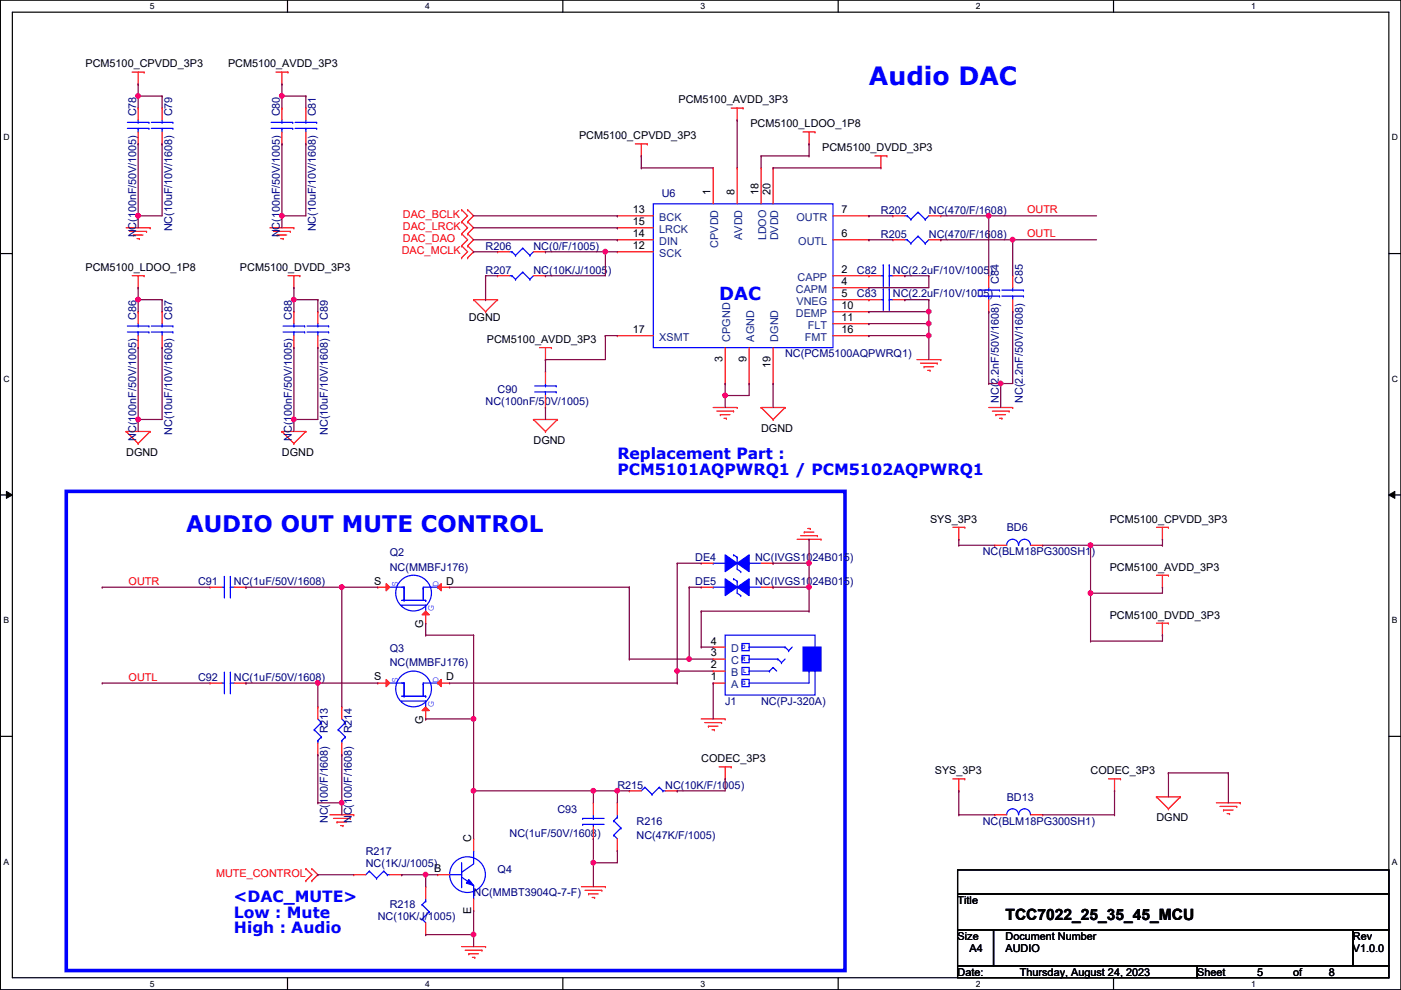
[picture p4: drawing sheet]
<svg xmlns="http://www.w3.org/2000/svg" width="297mm" height="210mm" viewBox="0 0 297 210" stroke-linecap="round" stroke-linejoin="round" font-family="sans-serif">
<path d="M.1 0h296.9v209.8h-296.9zM2.6 2.6h291.9v204.7h-291.9z" fill="none" stroke="#000" stroke-width=".25"/>
<g fill="#fff">
<path d="M31.8 .3h1v2h-1z"/>
<path d="M31.8 207.6h1v1.9h-1z"/>
</g>
<path d="M61 0v2.6M61 207.3v2.5" fill="none" stroke="#000" stroke-width=".25"/>
<g fill="#fff">
<path d="M90.1 .3h1v2h-1z"/>
<path d="M90.1 207.6h1v1.9h-1z"/>
</g>
<path d="M119.3 0v2.6M119.3 207.3v2.5" fill="none" stroke="#000" stroke-width=".25"/>
<g fill="#fff">
<path d="M148.5 .3h1v2h-1z"/>
<path d="M148.5 207.6h1v1.9h-1z"/>
</g>
<path d="M177.7 0v2.6M177.7 207.3v2.5" fill="none" stroke="#000" stroke-width=".25"/>
<g fill="#fff">
<path d="M206.9 .3h1v2h-1z"/>
<path d="M206.9 207.6h1v1.9h-1z"/>
</g>
<path d="M236.1 0v2.6M236.1 207.3v2.5" fill="none" stroke="#000" stroke-width=".25"/>
<g fill="#fff">
<path d="M265.3 .3h.9v2h-.9z"/>
<path d="M265.3 207.6h.9v1.9h-.9z"/>
<path d="M.7 28.2h1.3v1.9h-1.3z"/>
<path d="M295.1 28.2h1.3v1.9h-1.3z"/>
<path d="M.7 79.3h1.3v2h-1.3z"/>
<path d="M295.1 79.3h1.3v2h-1.3z"/>
</g>
<path d="M.1 53.8h2.5M294.5 53.8h2.5" fill="none" stroke="#000" stroke-width=".25"/>
<g fill="#fff">
<path d="M.7 130.5h1.2v2h-1.2z"/>
<path d="M295.1 130.5h1.2v2h-1.2z"/>
</g>
<path d="M.1 104.9h2.5M294.5 104.9h2.5" fill="none" stroke="#000" stroke-width=".25"/>
<path d="M1.4 104.2l1.2 .7-1.2 .8zM294.5 104.9l1.2-.7v1.5z" fill="#000"/>
<path d="M1.4 104.2l1.2 .7-1.2 .8zM294.5 104.9l1.2-.7v1.5z" fill="none" stroke="#000" stroke-width=".21"/>
<g fill="#fff">
<path d="M.7 181.7h1.2v2h-1.2z"/>
<path d="M295.1 181.7h1.2v2h-1.2z"/>
</g>
<path d="M.1 156.1h2.5M294.5 156.1h2.5M203 184.4h91.5v5.1h-91.5zM203 189.5h91.5v7.6h-91.5zM203 197.1h7.6v7.7h-7.6zM210.6 197.1h76.2v7.7h-76.2zM286.8 197.1h7.7v7.7h-7.7zM203 204.8h50.8v2.5h-50.8zM253.8 204.8h40.7v2.5h-40.7z" fill="none" stroke="#000" stroke-width=".25"/>
<path d="M14.1 104.2h165.1v101.6h-165.1z" fill="none" stroke="#00f" stroke-width=".76"/>
<g fill="none" stroke="#f00" stroke-width=".25">
<path d="M28 15.3h2.6M29.3 17.8h.1M29.3 15.3v2.5M30.6 15.3h.1M58.5 15.3h2.5M59.8 17.8h.1M59.8 15.3v2.5M61 15.3h.1M134.7 30.5h2.5M136 33.1h.1M136 30.5v2.6M137.2 30.5h.1"/>
<path d="M155 22.9h2.6M156.3 25.4h.1M156.3 22.9v2.5M157.6 22.9h.1M170.3 28h2.5M171.5 30.5h.1M171.5 28v2.5M172.8 28h.1M185.5 33.1h2.5M186.8 35.6h.1M186.8 33.1v2.5M188 33.1h.1"/>
<path d="M26.8 48.3h5M27.5 49.1h3.6M28 58.5h2.6M28.3 49.8h.1M28.3 49.8h2M29 50.6h.5M29.3 58.5v2.5M29.5 50.6h.1M30.6 58.5h.1M31.1 49.1h.1M31.8 48.3h.1M57.2 48.3h5.1"/>
<path d="M58 49.1h3.5M58.8 49.8h.1M58.8 49.8h2M59.5 50.6h.5M60 50.6h.1M61 58.5h2.6M61.5 49.1h.1M62.3 48.3h.1M62.3 58.5v2.5M63.6 58.5h.1M97.9 44.5h.1M97.9 47h.1"/>
<path d="M97.9 49.6h.1M97.9 52.1h.1M97.9 54.7h.1M97.9 44.5l1.2 1.3-1.2 1.2M97.9 47l1.2 1.3-1.2 1.3M97.9 49.6l1.2 1.2-1.2 1.3M97.9 52.1l1.2 1.3-1.2 1.3M99.1 47h.1M99.1 44.5h.1M99.1 49.6h.1M99.1 52.1h.1M99.1 54.7h.1"/>
<path d="M99.1 44.5l1.3 1.3-1.3 1.2M99.1 47l1.3 1.3-1.3 1.3M99.1 49.6l1.3 1.2-1.3 1.3M99.1 52.1l1.3 1.3-1.3 1.3M189.3 45.8h.1M189.3 45.8h2.6M196.9 45.8h2.6M199.5 45.8h.1M29.3 61h.1M62.3 61h.1M100.4 63.5h.1M100.4 63.5h5.1"/>
<path d="M100.4 63.5l2.6 2.6M103 66.1h.1M105.5 63.5h.1M105.5 63.5l-2.5 2.6M114.4 73.7h2.5M115.7 76.2h.1M115.7 78.8h.1M115.7 73.7v2.5M115.7 78.8v2.5M116.9 73.7h.1M194.4 76.2h5.1M195.2 77h3.5"/>
<path d="M195.9 77.8h.1M195.9 77.8h2M196.7 78.5h.5M197.2 78.5h.1M198.7 77h.1M199.5 76.2h.1M26.8 91.5h.1M26.8 91.5h5M26.8 91.5l2.5 2.5M29.3 94h.1M31.8 91.5h.1M31.8 91.5l-2.5 2.5"/>
<path d="M59.8 91.5h.1M59.8 91.5h5.1M59.8 91.5l2.5 2.5M62.3 94h.1M64.9 91.5h.1M64.9 91.5l-2.6 2.5M113.1 88.9h.1M113.1 88.9h5.1M113.1 88.9l2.6 2.6M115.7 91.5h.1M115.7 86.4h.1M115.7 83.9v2.5"/>
<path d="M118.2 88.9h.1M118.2 88.9l-2.5 2.6M151.2 86.4h5.1M152 87.2h3.5M152.7 87.9h.1M152.7 87.9h2.1M153.5 88.7h.5M154 88.7h.1M155.5 87.2h.1M156.3 86.4h.1M161.4 86.4h.1M161.4 86.4h5.1"/>
<path d="M161.4 86.4l2.5 2.5M163.9 88.9h.1M166.5 86.4h.1M166.5 86.4l-2.6 2.5M209.6 86.4h5.1M210.4 87.2h3.5M211.2 87.9h.1M211.2 87.9h2M211.9 88.7h.5M212.4 88.7h.1M213.9 87.2h.1M214.7 86.4h.1"/>
<path d="M169 114.3h5.1M169.8 113.6h3.5M170.5 112.8h.1M170.5 112.8h2M171.3 112.1h.5M171.8 112.1h.1M173.3 113.6h.1M174.1 114.3h.1M202 111.8h2.6M203.3 114.3h.1M203.3 111.8v2.5M204.6 111.8h.1"/>
<path d="M245.2 111.8h2.5M246.5 114.3h.1M246.5 111.8v2.5M247.7 111.8h.1M245.2 122h2.5M245.2 132.1h2.5M246.5 124.5h.1M246.5 134.7h.1M246.5 122v2.5M246.5 132.1v2.6M247.7 122h.1M247.7 132.1h.1"/>
<path d="M67.4 149.9h.1M67.4 149.9v2.5M67.4 157.5v2.6M72.5 149.9h.1M72.5 149.9v2.5M72.5 157.5v2.6M148.7 152.4h5.1M149.4 153.2h3.6M150.2 154h.1M150.2 154h2M151 154.7h.5M151.5 154.7h.1"/>
<path d="M153 153.2h.1M153.8 152.4h.1M67.4 160.1h.1M69.9 172.8h5.1M70.7 173.5h3.5M71.5 174.3h.1M71.5 174.3h2M72.2 175h.5M72.5 160.1h.1M72.7 175h.1M74.2 173.5h.1M75 172.8h.1"/>
<path d="M152.5 162.6h2.5M153.8 165.1h.1M153.8 162.6v2.5M155 162.6h.1M202 165.1h2.6M203.3 167.7h.1M203.3 165.1v2.6M204.6 165.1h.1M235 165.1h2.6M236.3 167.7h.1M236.3 165.1v2.6M237.6 165.1h.1"/>
<path d="M245.2 169h.1M245.2 169h5.1M245.2 169l2.5 2.5M247.7 171.5h.1M250.3 169h.1M250.3 169l-2.6 2.5M257.9 170.2h5.1M258.7 171h3.5M259.4 171.7h.1M259.4 171.7h2M260.2 172.5h.5M260.7 172.5h.1"/>
<path d="M262.2 171h.1M263 170.2h.1M64.9 184.2h.1M64.9 186.7h.1M64.9 184.2l1.2 1.3-1.2 1.2M66.1 186.7h.1M66.1 184.2h.1M66.1 184.2l1.3 1.3-1.3 1.2M123.3 188h5.1M124 188.8h3.6M124.8 189.5h.1M124.8 189.5h2"/>
<path d="M125.6 190.3h.5M126.1 190.3h.1M127.6 188.8h.1M128.4 188h.1M97.9 200.7h5.1M98.6 201.5h3.6M99.4 202.2h.1M99.4 202.2h2M100.2 203h.5M100.7 203h.1M102.2 201.5h.1M103 200.7h.1"/>
</g>
<g fill="none" stroke="#00f" stroke-width=".25">
<path d="M191.9 45.8h.1M191.9 45.8h.5M192.4 45.8h.1M192.4 45.8l.7 .7M193.1 46.5h.1M194.6 45h.1M194.6 45l1.6 1.5M194.6 45l-1.5 1.5M196.2 46.5h.1M196.9 45.8l-.7 .7M113.4 83.1h4.5M113.4 81.8h4.5"/>
<path d="M115.7 81.8h.1M115.7 83.1h.1M115.7 81.3v.5M115.7 83.1v.8M117.9 83.1h.1M117.9 81.8h.1M153.8 134.7h19v12.7h-19zM66.6 154.7h.1M66.6 154.7l1.6 1.6M67.4 157.5h.1M67.4 157h.1M67.4 157v.5"/>
<path d="M67.4 152.4l.8 .8M68.2 153.2h.1M68.2 156.3h.1M68.2 153.2l-1.6 1.5M68.2 156.3l-.8 .7M71.7 154.7h.1M71.7 154.7l1.5 1.6M72.5 157.5h.1M72.5 157h.1M72.5 157v.5M72.5 152.4l.7 .8M73.2 153.2h.1"/>
<path d="M73.2 156.3h.1M73.2 153.2l-1.5 1.5M73.2 156.3l-.7 .7"/>
</g>
<path d="M170.3 137.2h3.8v5.1h-3.8z" fill-rule="evenodd" fill="#00f"/>
<g fill="none" stroke="#00f" stroke-width=".25">
<path d="M108 58.5h.1M108 58.5h.5M108.5 58.5h.1M108.5 58.5l.8 .7M109.3 59.2h.1M110.8 57.7h.1M110.8 57.7l1.5 1.5M110.8 57.7l-1.5 1.5M112.3 59.2h.1M113.1 58.5l-.8 .7M186.8 58.5h.5M187.3 58.5h.1"/>
<path d="M187.3 56.2h.1M187.3 56.2v4.5M188.5 56.2h.1M188.5 58.5h.1M188.5 58.5h.8M188.5 56.2v4.5M27 70.4h4.6M27 69.1h4.6M29.3 69.1h.1M29.3 70.4h.1M29.3 68.6v.5M29.3 70.4v.8"/>
<path d="M31.6 70.4h.1M31.6 69.1h.1M32.1 70.4h4.6M32.1 69.1h4.6M34.4 69.1h.1M34.4 70.4h.1M34.4 68.6v.5M34.4 70.4v.8M36.7 70.4h.1M36.7 69.1h.1M60 70.4h4.6M60 69.1h4.6"/>
<path d="M62.3 69.1h.1M62.3 70.4h.1M62.3 68.6v.5M62.3 70.4v.8M64.6 70.4h.1M64.6 69.1h.1M65.1 70.4h4.6M65.1 69.1h4.6M67.4 69.1h.1M67.4 70.4h.1M67.4 68.6v.5M67.4 70.4v.8"/>
<path d="M69.7 70.4h.1M69.7 69.1h.1M213.4 115.6a1.25 1.25 0 0 1 1.3-1.3 1.25 1.25 0 0 1 1.2 1.3M216 115.6a1.25 1.25 0 0 1 1.2-1.3 1.25 1.25 0 0 1 1.3 1.3M47.1 124.5h.5M47.6 124.5h.1M47.6 122.2h.1M47.6 122.2v4.6M48.8 122.2h.1M48.8 124.5h.1M48.8 124.5h.8M48.8 122.2v4.6"/>
<path d="M82.6 124.5h3.1M85.2 128.3h.1M85.2 127.3h5.1M85.2 128.3h5.1M85.7 124.5h.1M85.7 127h.1M85.7 127.3h.1M85.7 124.5v2.8M89.7 124.8h.1M89.7 124.5h.1M89.7 124.5h3.1M89.7 124.5v2.8"/>
<path d="M90.3 127.3h.1M90.3 128.3h.1M90.3 128.3v1.3M92.8 124.5h.1M157.3 136.4h1.5v1.6h-1.5zM157.3 139h1.5v1.5h-1.5zM158.8 137.2h.1M158.8 139.7h.1M158.8 137.2h7.7M158.8 139.7h6.1M164.9 139.7h.1M164.9 139.7l.8 .8"/>
<path d="M166.5 137.2h.1M166.5 139.7l-.8 .8M166.5 137.2l.7 .8M167.2 138h.1M168 137.2l-.8 .8M170.3 137.2h3.8v5.1h-3.8zM157.3 141.5h1.5v1.5h-1.5zM157.3 144.1h1.5v1.5h-1.5zM158.8 144.8h.1M158.8 142.3h.1M158.8 142.3h4.3M163.1 142.3h.1"/>
<path d="M163.9 141.5h.1M163.9 141.5l-.8 .8M163.9 141.5l.8 .8M165.7 140.5h.1M171.5 142.3h.1M171.5 142.3v2.5h-12.7M136.7 166.9h.1M136.7 166.9l-.7 .8M136.7 166.9l1.6 1.5M138.3 168.4h.1M139.8 166.9h.1M139.8 166.9l-1.5 1.5"/>
<path d="M139.8 166.9l.7 .8M140.5 167.7h.1M140.5 167.7h.6M141.1 167.7h.1M89.5 194.9h.1M89.5 191.8h.1M89.5 194.9l.8 .7M89.5 191.8l1.5 1.5M90.3 190.5h.1M90.3 191.1h.1M90.3 190.5v.6M90.3 191.1l-.8 .7"/>
<path d="M91 193.3h.1M91 193.3l-1.5 1.6"/>
<circle cx="87.7" cy="125.7" r="3.8"/>
</g>
<g fill="none" stroke="#f00" stroke-width=".25">
<path d="M105.5 58.5h.1M105.5 58.5h2.5M113.1 58.5h2.6M115.7 58.5h.1M184.2 58.5h.1M184.2 58.5h2.6M189.3 58.5h2.6M191.9 58.5h.1M29.3 66.1h.1M29.3 73.7h.1M29.3 66.1v2.5M29.3 71.2v2.5"/>
<path d="M34.4 66.1h.1M34.4 73.7h.1M34.4 66.1v2.5M34.4 71.2v2.5M62.3 66.1h.1M62.3 73.7h.1M62.3 66.1v2.5M62.3 71.2v2.5M67.4 66.1h.1M67.4 73.7h.1M67.4 66.1v2.5M67.4 71.2v2.5"/>
<path d="M210.9 115.6h.1M210.9 115.6h2.5M218.5 115.6h2.6M221.1 115.6h.1M44.5 124.5h.1M44.5 124.5h2.6M49.6 124.5h2.6M52.2 124.5h.1M151.2 137.2h.1M151.2 139.7h.1M151.2 137.2h2.6M151.2 139.7h2.6"/>
<path d="M151.2 144.8h.1M151.2 142.3h.1M151.2 144.8h2.6M151.2 142.3h2.6M133.4 167.7h.1M133.4 167.7h2.6M141.1 167.7h2.5M143.6 167.7h.1M90.3 198.2h.1M90.3 188h.1M90.3 188v2.5M90.3 195.6v2.6"/>
</g>
<path d="M89.5 130.3l.8-.7 .7 .7z" fill="#f00"/>
<path d="M89.5 130.3l.8-.7 .7 .7zM90.3 132.1h.1M90.3 129.6v2.5" fill="none" stroke="#f00" stroke-width=".25"/>
<path d="M81.9 123.7l.7 .8-.7 .8z" fill="#f00"/>
<path d="M80.1 124.5h.1M80.1 124.5h2.5M81.9 123.7l.7 .8-.7 .8z" fill="none" stroke="#f00" stroke-width=".25"/>
<path d="M92.8 124.5l.8-.8v1.6z" fill="#f00"/>
<path d="M92.8 124.5l.8-.8v1.6zM92.8 124.5h2.5M95.3 124.5h.1M125.8 177.8h.1M125.8 170.2h.1M125.8 170.2v2.6M125.8 175.3v2.5" fill="none" stroke="#f00" stroke-width=".25"/>
<g fill="none" stroke="#00f" stroke-width=".25">
<path d="M151.2 124.5h.1M151.2 124.5h2.6M156.3 123.2h.1M156.3 123.2v2.6M158.8 124.5h.1M158.8 124.5h2.6M123.5 173.5h.1M123.5 174.8h.1M123.5 173.5h4.6M123.5 174.8h4.6M125.8 174.8h.1M125.8 173.5h.1"/>
<path d="M125.8 172.8v.7M125.8 174.8v.5"/>
</g>
<path d="M156.3 124.5l2.5-1.8v3.6z" fill-rule="evenodd" fill="#00f"/>
<path d="M155.5 122.7h.1M155.5 122.7l.8 .5M156.3 124.5l2.5-1.8v3.6zM156.3 125.8l.8 .5M157.1 126.3h.1" fill="none" stroke="#00f" stroke-width=".25"/>
<path d="M153.8 122.7l2.5 1.8-2.5 1.8z" fill-rule="evenodd" fill="#00f"/>
<g fill="none" stroke="#00f" stroke-width=".25">
<path d="M27 27.2h4.6M27 26h4.6M29.3 26h.1M29.3 27.2h.1M29.3 25.4v.6M29.3 27.2v.8M31.6 27.2h.1M31.6 26h.1M32.1 27.2h4.6M32.1 26h4.6M34.4 26h.1M34.4 27.2h.1"/>
<path d="M34.4 25.4v.6M34.4 27.2v.8M36.7 27.2h.1M36.7 26h.1M191.9 50.8h.1M191.9 50.8h.5M192.4 50.8h.1M192.4 50.8l.7 .8M193.1 51.6h.1M194.6 50.1h.1M194.6 50.1l1.6 1.5M194.6 50.1l-1.5 1.5"/>
<path d="M196.2 51.6h.1M196.9 50.8l-.7 .8M186.8 63.5h.5M187.3 63.5h.1M187.3 61.3h.1M187.3 61.3v4.5M188.5 61.3h.1M188.5 63.5h.1M188.5 63.5h.8M188.5 61.3v4.5M151.2 119.4h.1M151.2 119.4h2.6"/>
<path d="M156.3 118.2h.1M156.3 118.2v2.5M158.8 119.4h.1M158.8 119.4h2.6M153.8 122.7l2.5 1.8-2.5 1.8zM130.1 177.1h.1M130.1 174h.1M130.1 177.1l.8 .7M130.1 174l1.6 1.6M130.9 172.8h.1M130.9 173.3h.1M130.9 172.8v.5"/>
<path d="M130.9 173.3l-.8 .7M131.7 175.6h.1M131.7 175.6l-1.6 1.5"/>
</g>
<g fill="none" stroke="#f00" stroke-width=".25">
<path d="M29.3 22.9h.1M29.3 30.5h.1M29.3 22.9v2.5M29.3 28v2.5M34.4 22.9h.1M34.4 30.5h.1M34.4 22.9v2.5M34.4 28v2.5M189.3 50.8h.1M189.3 50.8h2.6M196.9 50.8h2.6M199.5 50.8h.1"/>
<path d="M184.2 63.5h.1M184.2 63.5h2.6M189.3 63.5h2.6M191.9 63.5h.1M148.7 124.5h.1M148.7 124.5h2.5M161.4 124.5h2.5M163.9 124.5h.1M130.9 170.2h.1M130.9 170.2v2.6M130.9 177.8v2.6M130.9 180.4h.1"/>
</g>
<path d="M156.3 119.4l2.5-1.8v3.6z" fill-rule="evenodd" fill="#00f"/>
<path d="M155.5 117.6h.1M155.5 117.6l.8 .6M156.3 119.4l2.5-1.8v3.6zM156.3 120.7l.8 .5M157.1 121.2h.1" fill="none" stroke="#00f" stroke-width=".25"/>
<path d="M153.8 117.6l2.5 1.8-2.5 1.8z" fill-rule="evenodd" fill="#00f"/>
<g fill="none" stroke="#00f" stroke-width=".25">
<path d="M207.3 62.8h4.6M207.3 61.5h4.6M209.6 61.5h.1M209.6 62.8h.1M209.6 61v.5M209.6 62.8v.7M211.9 62.8h.1M211.9 61.5h.1M153.8 117.6l2.5 1.8-2.5 1.8zM213.4 172.8a1.25 1.25 0 0 1 1.3-1.3 1.25 1.25 0 0 1 1.2 1.3M216 172.8a1.25 1.25 0 0 1 1.2-1.3 1.25 1.25 0 0 1 1.3 1.3M97.9 188h.1"/>
<path d="M97.9 185h.1M97.9 182.9v5.1M100.4 183.2l-2.5 1.8"/>
<circle cx="99.1" cy="185.4" r="3.8"/>
</g>
<path d="M209.6 58.5h.1M209.6 58.5v2.5M209.6 66.1h.1M209.6 63.5v2.6M148.7 119.4h.1M148.7 119.4h2.5M161.4 119.4h2.5M163.9 119.4h.1M210.9 172.8h.1M210.9 172.8h2.5M218.5 172.8h2.6M221.1 172.8h.1" fill="none" stroke="#f00" stroke-width=".25"/>
<path d="M99.4 186.5l1 1.2-1.5-.5z" fill="#00f"/>
<g fill="none" stroke="#00f" stroke-width=".25">
<path d="M57.5 27.2h4.6M57.5 26h4.6M59.8 26h.1M59.8 27.2h.1M59.8 25.4v.6M59.8 27.2v.8M62.1 27.2h.1M62.1 26h.1M62.6 27.2h4.5M62.6 26h4.5M64.9 26h.1M64.9 27.2h.1"/>
<path d="M64.9 25.4v.6M64.9 27.2v.8M67.1 27.2h.1M67.1 26h.1M108 53.4h.1M108 53.4h.5M108.5 53.4h.1M108.5 53.4l.8 .7M109.3 54.1h.1M110.8 52.6h.1M110.8 52.6l1.5 1.5M110.8 52.6l-1.5 1.5"/>
<path d="M112.3 54.1h.1M113.1 53.4l-.8 .7M138.5 43.2h38.1v30.5h-38.1zM212.4 62.8h4.6M212.4 61.5h4.6M214.7 61.5h.1M214.7 62.8h.1M214.7 61v.5M214.7 62.8v.7M217 62.8h.1M217 61.5h.1M47.1 144.8h.5"/>
<path d="M47.6 144.8h.1M47.6 142.5h.1M47.6 142.5v4.6M48.8 142.5h.1M48.8 144.8h.1M48.8 144.8h.8M48.8 142.5v4.6M82.6 144.8h3.1M85.2 148.6h.1M85.2 147.6h5.1M85.2 148.6h5.1M85.7 144.8h.1"/>
<path d="M85.7 147.4h.1M85.7 147.6h.1M85.7 144.8v2.8M89.7 145.1h.1M89.7 144.8h.1M89.7 144.8h3.1M89.7 144.8v2.8M90.3 147.6h.1M90.3 148.6h.1M90.3 148.6v1.3M92.8 144.8h.1M95.3 185.5h2.6"/>
<path d="M97.9 185.5h.1M97.9 186l2.5 1.7M99.4 186.5l1 1.2-1.5-.5zM100.4 187.7h.1M100.4 180.4h.1M100.4 190.5h.1M100.4 180.4v2.8M100.4 187.7v2.8"/>
<circle cx="87.7" cy="146.1" r="3.8"/>
</g>
<g fill="none" stroke="#f00" stroke-width=".25">
<path d="M59.8 22.9h.1M59.8 30.5h.1M59.8 22.9v2.5M59.8 28v2.5M64.9 22.9h.1M64.9 30.5h.1M64.9 22.9v2.5M64.9 28v2.5M151.2 35.6h.1M151.2 35.6v7.6M156.3 35.6h.1M156.3 35.6v7.6"/>
<path d="M161.4 35.6h.1M161.4 35.6v7.6M163.9 35.6h.1M163.9 35.6v7.6M105.5 53.4h.1M105.5 53.4h2.5M113.1 53.4h2.6M115.7 53.4h.1M130.9 48.3h.1M130.9 50.8h.1M130.9 45.8h.1M130.9 53.4h.1"/>
<path d="M130.9 53.4h7.6M130.9 50.8h7.6M130.9 45.8h7.6M130.9 48.3h7.6M176.6 58.5h7.6M176.6 50.8h7.6M176.6 45.8h7.6M184.2 58.5h.1M184.2 50.8h.1M184.2 45.8h.1M214.7 58.5h.1M214.7 58.5v2.5"/>
<path d="M130.9 71.2h.1M130.9 71.2h7.6M153.8 73.7v7.6M158.8 73.7v7.6M163.9 73.7v7.6M176.6 61h7.6M176.6 63.5h7.6M176.6 66.1h7.6M176.6 71.2h7.6M176.6 68.6h7.6M184.2 61h.1M184.2 63.5h.1"/>
<path d="M184.2 66.1h.1M184.2 71.2h.1M184.2 68.6h.1M214.7 66.1h.1M214.7 63.5v2.6M153.8 81.3h.1M158.8 81.3h.1M163.9 81.3h.1M44.5 144.8h.1M44.5 144.8h2.6M49.6 144.8h2.6M52.2 144.8h.1"/>
<path d="M100.4 177.8h.1M100.4 177.8v2.6M92.8 185.5h.1M92.8 185.5h2.5M100.4 193.1h.1M100.4 190.5v2.6"/>
</g>
<path d="M89.5 150.7l.8-.8 .7 .8z" fill="#f00"/>
<path d="M89.5 150.7l.8-.8 .7 .8zM90.3 152.4h.1M90.3 149.9v2.5" fill="none" stroke="#f00" stroke-width=".25"/>
<path d="M81.9 144.1l.7 .7-.7 .8z" fill="#f00"/>
<path d="M80.1 144.8h.1M80.1 144.8h2.5M81.9 144.1l.7 .7-.7 .8z" fill="none" stroke="#f00" stroke-width=".25"/>
<path d="M93.6 144.1v1.5l-.8-.8z" fill="#f00"/>
<path d="M92.8 144.8h2.5M93.6 144.1v1.5l-.8-.8zM95.3 144.8h.1M75 185.5h.1M75 185.5h2.6M82.6 185.5h2.6M85.2 185.5h.1" fill="none" stroke="#f00" stroke-width=".25"/>
<path d="M78.3 184.7h.1M78.3 184.7l-.7 .8M78.3 184.7l1.5 1.5M79.8 186.2h.1M81.4 184.7h.1M81.4 184.7l-1.6 1.5M81.4 184.7l.7 .8M82.1 185.5h.1M82.1 185.5h.5M82.6 185.5h.1" fill="none" stroke="#00f" stroke-width=".25"/>
<path d="M29.3 17.8h.1M29.3 17.8v2.6M59.8 17.8h.1M59.8 17.8v2.6M29.3 20.4h.1M29.3 20.4h5.1" fill="none" stroke="#800040" stroke-width=".25"/>
<circle cx="29.3" cy="20.3" r=".49" fill="#f0f"/>
<circle cx="29.3" cy="20.3" r=".49" fill="none" stroke="#f0f" stroke-width=".25"/>
<path d="M29.3 20.4h.1M29.3 20.4v2.5M34.4 20.4h.1M34.4 20.4v2.5M59.8 20.4h.1M59.8 20.4v2.5M59.8 20.4h5.1" fill="none" stroke="#800040" stroke-width=".25"/>
<circle cx="59.7" cy="20.3" r=".49" fill="#f0f"/>
<circle cx="59.7" cy="20.3" r=".49" fill="none" stroke="#f0f" stroke-width=".25"/>
<path d="M29.3 30.5h.1M29.3 30.5v15.3M64.9 20.4h.1M64.9 20.4v2.5M156.3 25.4h.1M156.3 25.4v10.2" fill="none" stroke="#800040" stroke-width=".25"/>
<circle cx="29.3" cy="45.7" r=".49" fill="#f0f"/>
<circle cx="29.3" cy="45.7" r=".49" fill="none" stroke="#f0f" stroke-width=".25"/>
<g fill="none" stroke="#800040" stroke-width=".25">
<path d="M34.4 30.5h.1M34.4 30.5v15.3M59.8 30.5h.1M59.8 30.5v15.3M64.9 30.5h.1M64.9 30.5v15.3M136 33.1h.1M136 35.6h.1M136 33.1v2.5M136 35.6h15.2M161.4 33.1h.1M161.4 33.1v2.5"/>
<path d="M161.4 33.1h10.1M163.9 35.6h.1M163.9 35.6h22.9M171.5 30.5h.1M171.5 33.1h.1M171.5 30.5v2.6M203.3 114.3h.1M203.3 115.6h.1M203.3 114.3v1.3M203.3 115.6h7.6M221.1 115.6h10.1M231.2 115.6h.1"/>
<path d="M246.5 114.3h.1M246.5 114.3v1.3"/>
</g>
<circle cx="231.2" cy="115.6" r=".49" fill="#f0f"/>
<circle cx="231.2" cy="115.6" r=".49" fill="none" stroke="#f0f" stroke-width=".25"/>
<path d="M29.3 45.8h.1M29.3 45.8v2.5M29.3 45.8h5.1M59.8 45.8h.1M59.8 45.8h5.1M59.8 45.8v2.5M246.5 124.5h.1M246.5 124.5v1.3" fill="none" stroke="#800040" stroke-width=".25"/>
<circle cx="59.7" cy="45.7" r=".49" fill="#f0f"/>
<circle cx="59.7" cy="45.7" r=".49" fill="none" stroke="#f0f" stroke-width=".25"/>
<path d="M100.4 45.8h30.5M130.9 45.8h.1M184.2 45.8h.1M184.2 45.8h5.1M199.5 45.8h33M209.6 45.8h.1M209.6 45.8v12.7" fill="none" stroke="#800040" stroke-width=".25"/>
<circle cx="209.6" cy="45.7" r=".49" fill="#f0f"/>
<circle cx="209.6" cy="45.7" r=".49" fill="none" stroke="#f0f" stroke-width=".25"/>
<path d="M100.4 48.3h30.5M100.4 50.8h30.5M130.9 48.3h.1M130.9 50.8h.1M184.2 50.8h.1M184.2 50.8h5.1M199.5 50.8h.1M199.5 50.8h33M214.7 50.8h.1M231.2 125.8h.1M231.2 125.8h15.3" fill="none" stroke="#800040" stroke-width=".25"/>
<circle cx="214.7" cy="50.8" r=".49" fill="#f0f"/>
<circle cx="214.7" cy="50.8" r=".49" fill="none" stroke="#f0f" stroke-width=".25"/>
<path d="M100.4 53.4h.1M100.4 53.4h5.1M115.7 53.4h.1M115.7 53.4h15.2M128.4 53.4h.1M128.4 53.4v5.1M214.7 50.8h.1M214.7 50.8v7.7" fill="none" stroke="#800040" stroke-width=".25"/>
<circle cx="128.3" cy="53.4" r=".49" fill="#f0f"/>
<circle cx="128.3" cy="53.4" r=".49" fill="none" stroke="#f0f" stroke-width=".25"/>
<g fill="none" stroke="#800040" stroke-width=".25">
<path d="M103 58.5h.1M103 58.5h2.5M103 58.5v5M115.7 58.5h.1M115.7 58.5h12.7M191.9 58.5h.1M191.9 58.5h5M196.9 58.5h.1M196.9 58.5v2.5h-12.7M29.3 61h.1M29.3 63.5h.1M29.3 61v5.1"/>
<path d="M29.3 63.5h5.1M62.3 61h.1M62.3 61v2.5M103 63.5h.1M184.2 61h.1M231.2 135.9h.1M246.5 134.7h.1M246.5 134.7v1.2h-15.3"/>
</g>
<circle cx="29.3" cy="63.5" r=".49" fill="#f0f"/>
<circle cx="29.3" cy="63.5" r=".49" fill="none" stroke="#f0f" stroke-width=".25"/>
<path d="M34.4 63.5h.1M34.4 63.5v2.6M62.3 63.5h.1M62.3 63.5h5.1M62.3 63.5v2.6" fill="none" stroke="#800040" stroke-width=".25"/>
<circle cx="62.3" cy="63.5" r=".49" fill="#f0f"/>
<circle cx="62.3" cy="63.5" r=".49" fill="none" stroke="#f0f" stroke-width=".25"/>
<path d="M67.4 63.5h.1M67.4 63.5v2.6M184.2 66.1h.1M191.9 63.5h.1M191.9 63.5h5M196.9 63.5h.1M196.9 63.5v2.6h-12.7" fill="none" stroke="#800040" stroke-width=".25"/>
<circle cx="196.9" cy="66.1" r=".49" fill="#f0f"/>
<circle cx="196.9" cy="66.1" r=".49" fill="none" stroke="#f0f" stroke-width=".25"/>
<path d="M184.2 68.6h.1M196.9 66.1h.1M196.9 66.1v2.5h-12.7M209.6 66.1h.1M209.6 66.1v15.2M214.7 66.1h.1M214.7 66.1v15.2" fill="none" stroke="#800040" stroke-width=".25"/>
<circle cx="196.9" cy="68.6" r=".49" fill="#f0f"/>
<circle cx="196.9" cy="68.6" r=".49" fill="none" stroke="#f0f" stroke-width=".25"/>
<path d="M128.4 71.2h.1M128.4 71.2v5M128.4 71.2h2.5M184.2 71.2h.1M196.9 68.6h.1M196.9 68.6v2.6h-12.7" fill="none" stroke="#800040" stroke-width=".25"/>
<circle cx="196.9" cy="71.1" r=".49" fill="#f0f"/>
<circle cx="196.9" cy="71.1" r=".49" fill="none" stroke="#f0f" stroke-width=".25"/>
<path d="M29.3 73.7h.1M29.3 73.7v15.2M196.9 71.2h.1M196.9 71.2v5" fill="none" stroke="#800040" stroke-width=".25"/>
<circle cx="29.3" cy="88.9" r=".49" fill="#f0f"/>
<circle cx="29.3" cy="88.9" r=".49" fill="none" stroke="#f0f" stroke-width=".25"/>
<path d="M34.4 73.7h.1M34.4 73.7v15.2M62.3 73.7h.1M62.3 73.7v15.2" fill="none" stroke="#800040" stroke-width=".25"/>
<circle cx="62.3" cy="88.9" r=".49" fill="#f0f"/>
<circle cx="62.3" cy="88.9" r=".49" fill="none" stroke="#f0f" stroke-width=".25"/>
<path d="M67.4 73.7h.1M67.4 73.7v15.2M115.7 76.2h.1M115.7 76.2h12.7M115.7 76.2v2.6M153.8 81.3h.1M153.8 81.3v2.6M236.3 167.7h.1M236.3 167.7v5.1" fill="none" stroke="#800040" stroke-width=".25"/>
<circle cx="153.7" cy="83.8" r=".49" fill="#f0f"/>
<circle cx="153.7" cy="83.8" r=".49" fill="none" stroke="#f0f" stroke-width=".25"/>
<path d="M158.8 81.3h.1M158.8 81.3v2.6M163.9 81.3h.1M163.9 81.3v5.1M209.6 81.3h.1M209.6 81.3h2.6" fill="none" stroke="#800040" stroke-width=".25"/>
<circle cx="212.1" cy="81.3" r=".49" fill="#f0f"/>
<circle cx="212.1" cy="81.3" r=".49" fill="none" stroke="#f0f" stroke-width=".25"/>
<g fill="none" stroke="#800040" stroke-width=".25">
<path d="M29.3 88.9h.1M29.3 88.9v2.6M29.3 88.9h5.1M62.3 88.9h.1M62.3 88.9h5.1M62.3 88.9v2.6M115.7 86.4h.1M115.7 86.4v2.5M153.8 83.9h.1M153.8 83.9h5M153.8 83.9v2.5M212.2 81.3h.1"/>
<path d="M212.2 81.3h2.5M212.2 81.3v5.1M143.6 119.4h.1M143.6 119.4v22.9M143.6 119.4h5.1M163.9 119.4h.1M171.5 114.3h.1M171.5 114.3v5.1h-7.6M143.6 142.3h.1M247.7 163.9h.1M247.7 163.9v5.1M247.7 163.9h12.7"/>
<path d="M260.4 163.9h.1M260.4 163.9v6.3"/>
</g>
<circle cx="171.5" cy="119.4" r=".49" fill="#f0f"/>
<circle cx="171.5" cy="119.4" r=".49" fill="none" stroke="#f0f" stroke-width=".25"/>
<path d="M171.5 119.4h.1M171.5 119.4v5.1M21.7 124.5h.1M21.7 124.5h22.8M52.2 124.5h.1M52.2 124.5h27.9M72.5 124.5h.1" fill="none" stroke="#800040" stroke-width=".25"/>
<circle cx="72.4" cy="124.5" r=".49" fill="#f0f"/>
<circle cx="72.4" cy="124.5" r=".49" fill="none" stroke="#f0f" stroke-width=".25"/>
<path d="M72.5 124.5h.1M72.5 124.5v25.4M95.3 124.5h38.1M133.4 124.5h.1M146.1 124.5h.1M146.1 124.5h2.6M146.1 124.5v15.2M163.9 124.5h.1M163.9 124.5h7.6" fill="none" stroke="#800040" stroke-width=".25"/>
<circle cx="171.5" cy="124.5" r=".49" fill="#f0f"/>
<circle cx="171.5" cy="124.5" r=".49" fill="none" stroke="#f0f" stroke-width=".25"/>
<g fill="none" stroke="#800040" stroke-width=".25">
<path d="M90.3 132.1h.1M90.3 134.7h.1M90.3 132.1v2.6M90.3 134.7h10.1M100.4 134.7h.1M100.4 134.7v17.7M133.4 124.5h.1M133.4 139.7h.1M133.4 124.5v15.2M133.4 139.7h17.8M146.1 139.7h.1M148.7 129.6h.1"/>
<path d="M148.7 137.2h.1M148.7 129.6v7.6M148.7 129.6h22.8M148.7 137.2h2.5M171.5 124.5h.1M171.5 129.6h.1M171.5 124.5v5.1"/>
</g>
<circle cx="146.1" cy="139.7" r=".49" fill="#f0f"/>
<circle cx="146.1" cy="139.7" r=".49" fill="none" stroke="#f0f" stroke-width=".25"/>
<path d="M95.3 144.8h48.3M143.6 144.8h.1M143.6 142.3h.1M143.6 142.3h7.6" fill="none" stroke="#800040" stroke-width=".25"/>
<circle cx="143.6" cy="142.3" r=".49" fill="#f0f"/>
<circle cx="143.6" cy="142.3" r=".49" fill="none" stroke="#f0f" stroke-width=".25"/>
<path d="M21.7 144.8h.1M21.7 144.8h22.8M52.2 144.8h.1M52.2 144.8h27.9M67.4 144.8h.1" fill="none" stroke="#800040" stroke-width=".25"/>
<circle cx="67.4" cy="144.8" r=".49" fill="#f0f"/>
<circle cx="67.4" cy="144.8" r=".49" fill="none" stroke="#f0f" stroke-width=".25"/>
<path d="M67.4 144.8h.1M67.4 144.8v5.1M90.3 152.4h.1M90.3 152.4h10.1M100.4 152.4h.1M100.4 152.4v15.3M151.2 144.8h.1M151.2 144.8v7.6" fill="none" stroke="#800040" stroke-width=".25"/>
<circle cx="100.4" cy="167.7" r=".49" fill="#f0f"/>
<circle cx="100.4" cy="167.7" r=".49" fill="none" stroke="#f0f" stroke-width=".25"/>
<circle cx="100.4" cy="152.4" r=".49" fill="#f0f"/>
<circle cx="100.4" cy="152.4" r=".49" fill="none" stroke="#f0f" stroke-width=".25"/>
<path d="M67.4 160.1h.1M67.4 160.1v10.1M72.5 160.1h.1M72.5 160.1v10.1" fill="none" stroke="#800040" stroke-width=".25"/>
<circle cx="72.4" cy="170.2" r=".49" fill="#f0f"/>
<circle cx="72.4" cy="170.2" r=".49" fill="none" stroke="#f0f" stroke-width=".25"/>
<path d="M100.4 167.7h.1M100.4 167.7h25.4M153.8 165.1h.1M153.8 165.1v2.6" fill="none" stroke="#800040" stroke-width=".25"/>
<circle cx="125.8" cy="167.7" r=".49" fill="#f0f"/>
<circle cx="125.8" cy="167.7" r=".49" fill="none" stroke="#f0f" stroke-width=".25"/>
<path d="M100.4 167.7h.1M100.4 167.7v10.1M125.8 167.7h.1M125.8 167.7v2.5M125.8 167.7h7.6M130.9 167.7h.1" fill="none" stroke="#800040" stroke-width=".25"/>
<circle cx="130.9" cy="167.7" r=".49" fill="#f0f"/>
<circle cx="130.9" cy="167.7" r=".49" fill="none" stroke="#f0f" stroke-width=".25"/>
<g fill="none" stroke="#800040" stroke-width=".25">
<path d="M67.4 170.2h.1M67.4 170.2h5.1M72.5 170.2h.1M72.5 170.2v2.6M125.8 177.8h.1M125.8 177.8v10.2M130.9 167.7h.1M130.9 167.7v2.5M143.6 167.7h.1M143.6 167.7h10.2M125.8 182.9h.1M130.9 180.4h.1"/>
<path d="M130.9 180.4v2.5h-5.1"/>
</g>
<circle cx="125.8" cy="182.9" r=".49" fill="#f0f"/>
<circle cx="125.8" cy="182.9" r=".49" fill="none" stroke="#f0f" stroke-width=".25"/>
<path d="M67.4 185.5h.1M67.4 185.5h7.6M85.2 185.5h.1M85.2 185.5h5.1M90.3 185.5h.1M90.3 185.5v2.5" fill="none" stroke="#800040" stroke-width=".25"/>
<circle cx="90.2" cy="185.4" r=".49" fill="#f0f"/>
<circle cx="90.2" cy="185.4" r=".49" fill="none" stroke="#f0f" stroke-width=".25"/>
<path d="M90.3 185.5h.1M90.3 185.5h2.5M100.4 193.1h.1M100.4 193.1v5.1" fill="none" stroke="#800040" stroke-width=".25"/>
<circle cx="100.4" cy="198.1" r=".49" fill="#f0f"/>
<circle cx="100.4" cy="198.1" r=".49" fill="none" stroke="#f0f" stroke-width=".25"/>
<g fill="none" stroke="#800040" stroke-width=".25">
<path d="M231.2 115.6h.1M231.2 115.6v20.3M231.2 115.6h15.3M246.5 115.6h.1M231.2 125.8h.1M143.6 142.3h.1M143.6 142.3v2.5M203.3 167.7h.1M203.3 172.8h.1M203.3 167.7v5.1M203.3 172.8h7.6M221.1 172.8h15.2"/>
<path d="M236.3 172.8h.1M90.3 198.2h.1M90.3 198.2h10.1M100.4 198.2h.1M100.4 198.2v2.5"/>
</g>
<circle cx="231.2" cy="125.7" r=".49" fill="#f0f"/>
<circle cx="231.2" cy="125.7" r=".49" fill="none" stroke="#f0f" stroke-width=".25"/>
<circle cx="29.3" cy="20.3" r=".49" fill="#f0f"/>
<circle cx="29.3" cy="20.3" r=".49" fill="none" stroke="#f0f" stroke-width=".25"/>
<circle cx="59.7" cy="20.3" r=".49" fill="#f0f"/>
<circle cx="59.7" cy="20.3" r=".49" fill="none" stroke="#f0f" stroke-width=".25"/>
<circle cx="29.3" cy="45.7" r=".49" fill="#f0f"/>
<circle cx="29.3" cy="45.7" r=".49" fill="none" stroke="#f0f" stroke-width=".25"/>
<circle cx="231.2" cy="115.6" r=".49" fill="#f0f"/>
<circle cx="231.2" cy="115.6" r=".49" fill="none" stroke="#f0f" stroke-width=".25"/>
<circle cx="59.7" cy="45.7" r=".49" fill="#f0f"/>
<circle cx="59.7" cy="45.7" r=".49" fill="none" stroke="#f0f" stroke-width=".25"/>
<circle cx="209.6" cy="45.7" r=".49" fill="#f0f"/>
<circle cx="209.6" cy="45.7" r=".49" fill="none" stroke="#f0f" stroke-width=".25"/>
<circle cx="214.7" cy="50.8" r=".49" fill="#f0f"/>
<circle cx="214.7" cy="50.8" r=".49" fill="none" stroke="#f0f" stroke-width=".25"/>
<circle cx="128.3" cy="53.4" r=".49" fill="#f0f"/>
<circle cx="128.3" cy="53.4" r=".49" fill="none" stroke="#f0f" stroke-width=".25"/>
<circle cx="29.3" cy="63.5" r=".49" fill="#f0f"/>
<circle cx="29.3" cy="63.5" r=".49" fill="none" stroke="#f0f" stroke-width=".25"/>
<circle cx="62.3" cy="63.5" r=".49" fill="#f0f"/>
<circle cx="62.3" cy="63.5" r=".49" fill="none" stroke="#f0f" stroke-width=".25"/>
<circle cx="196.9" cy="66.1" r=".49" fill="#f0f"/>
<circle cx="196.9" cy="66.1" r=".49" fill="none" stroke="#f0f" stroke-width=".25"/>
<circle cx="196.9" cy="68.6" r=".49" fill="#f0f"/>
<circle cx="196.9" cy="68.6" r=".49" fill="none" stroke="#f0f" stroke-width=".25"/>
<circle cx="196.9" cy="71.1" r=".49" fill="#f0f"/>
<circle cx="196.9" cy="71.1" r=".49" fill="none" stroke="#f0f" stroke-width=".25"/>
<circle cx="29.3" cy="88.9" r=".49" fill="#f0f"/>
<circle cx="29.3" cy="88.9" r=".49" fill="none" stroke="#f0f" stroke-width=".25"/>
<circle cx="62.3" cy="88.9" r=".49" fill="#f0f"/>
<circle cx="62.3" cy="88.9" r=".49" fill="none" stroke="#f0f" stroke-width=".25"/>
<circle cx="153.7" cy="83.8" r=".49" fill="#f0f"/>
<circle cx="153.7" cy="83.8" r=".49" fill="none" stroke="#f0f" stroke-width=".25"/>
<circle cx="212.1" cy="81.3" r=".49" fill="#f0f"/>
<circle cx="212.1" cy="81.3" r=".49" fill="none" stroke="#f0f" stroke-width=".25"/>
<circle cx="171.5" cy="119.4" r=".49" fill="#f0f"/>
<circle cx="171.5" cy="119.4" r=".49" fill="none" stroke="#f0f" stroke-width=".25"/>
<circle cx="72.4" cy="124.5" r=".49" fill="#f0f"/>
<circle cx="72.4" cy="124.5" r=".49" fill="none" stroke="#f0f" stroke-width=".25"/>
<circle cx="171.5" cy="124.5" r=".49" fill="#f0f"/>
<circle cx="171.5" cy="124.5" r=".49" fill="none" stroke="#f0f" stroke-width=".25"/>
<circle cx="146.1" cy="139.7" r=".49" fill="#f0f"/>
<circle cx="146.1" cy="139.7" r=".49" fill="none" stroke="#f0f" stroke-width=".25"/>
<circle cx="143.6" cy="142.3" r=".49" fill="#f0f"/>
<circle cx="143.6" cy="142.3" r=".49" fill="none" stroke="#f0f" stroke-width=".25"/>
<circle cx="67.4" cy="144.8" r=".49" fill="#f0f"/>
<circle cx="67.4" cy="144.8" r=".49" fill="none" stroke="#f0f" stroke-width=".25"/>
<circle cx="100.4" cy="167.7" r=".49" fill="#f0f"/>
<circle cx="100.4" cy="167.7" r=".49" fill="none" stroke="#f0f" stroke-width=".25"/>
<circle cx="100.4" cy="152.4" r=".49" fill="#f0f"/>
<circle cx="100.4" cy="152.4" r=".49" fill="none" stroke="#f0f" stroke-width=".25"/>
<circle cx="72.4" cy="170.2" r=".49" fill="#f0f"/>
<circle cx="72.4" cy="170.2" r=".49" fill="none" stroke="#f0f" stroke-width=".25"/>
<circle cx="125.8" cy="167.7" r=".49" fill="#f0f"/>
<circle cx="125.8" cy="167.7" r=".49" fill="none" stroke="#f0f" stroke-width=".25"/>
<circle cx="130.9" cy="167.7" r=".49" fill="#f0f"/>
<circle cx="130.9" cy="167.7" r=".49" fill="none" stroke="#f0f" stroke-width=".25"/>
<circle cx="125.8" cy="182.9" r=".49" fill="#f0f"/>
<circle cx="125.8" cy="182.9" r=".49" fill="none" stroke="#f0f" stroke-width=".25"/>
<circle cx="90.2" cy="185.4" r=".49" fill="#f0f"/>
<circle cx="90.2" cy="185.4" r=".49" fill="none" stroke="#f0f" stroke-width=".25"/>
<circle cx="100.4" cy="198.1" r=".49" fill="#f0f"/>
<circle cx="100.4" cy="198.1" r=".49" fill="none" stroke="#f0f" stroke-width=".25"/>
<circle cx="231.2" cy="125.7" r=".49" fill="#f0f"/>
<circle cx="231.2" cy="125.7" r=".49" fill="none" stroke="#f0f" stroke-width=".25"/>
<text font-size="5.3" fill="#00f" x="184.2" y="18.1">Audio DAC</text>
<text font-size="4.8" fill="#00f" x="39.5" y="112.8">AUDIO OUT MUTE CONTROL</text>
<text font-size="3.8" fill="#00f" x="152.5" y="63.5">DAC</text>
<g font-size="3.3" fill="#00f">
<text x="130.9" y="97.3">Replacement Part :</text>
<text x="130.9" y="100.6">PCM5101AQPWRQ1 / PCM5102AQPWRQ1</text>
<text x="49.6" y="191.3">&lt;DAC_MUTE&gt;</text>
<text x="49.6" y="194.6">Low : Mute</text>
<text x="49.6" y="197.9">High : Audio</text>
</g>
<text font-size="3.3" x="213.2" y="195.2">TCC7022_25_35_45_MCU</text>
<g font-size="2.3">
<text x="18.1" y="14.3">PCM5100_CPVDD_3P3</text>
<text x="48.3" y="14.3">PCM5100_AVDD_3P3</text>
<text x="143.8" y="21.9">PCM5100_AVDD_3P3</text>
<text x="122.8" y="29.5">PCM5100_CPVDD_3P3</text>
<text x="159.1" y="27">PCM5100_LDOO_1P8</text>
<text x="174.3" y="32.1">PCM5100_DVDD_3P3</text>
<text x="150.7" y="41.4" transform="rotate(-90 150.7 41.4)">1</text>
<text x="155.7" y="41.4" transform="rotate(-90 155.7 41.4)">8</text>
<text x="160.8" y="41.4" transform="rotate(-90 160.8 41.4)">18</text>
<text x="163.4" y="41.4" transform="rotate(-90 163.4 41.4)">20</text>
<text x="134.2" y="47.8">15</text>
<text x="134.2" y="45.2">13</text>
<text x="178.4" y="45.2">7</text>
<text x="134.2" y="50.3">14</text>
<text x="134.2" y="52.8">12</text>
<text x="178.4" y="50.3">6</text>
<text x="18.1" y="57.5">PCM5100_LDOO_1P8</text>
<text x="50.9" y="57.5">PCM5100_DVDD_3P3</text>
<text x="178.4" y="57.9">2</text>
<text x="178.4" y="60.5">4</text>
<text x="178.4" y="63">5</text>
<text x="178.4" y="65.5">10</text>
<text x="99.4" y="68.2">DGND</text>
<text x="134.2" y="70.6">17</text>
<text x="178.4" y="70.6">16</text>
<text x="178.4" y="68.1">11</text>
<text x="103.2" y="72.7">PCM5100_AVDD_3P3</text>
<text x="153.2" y="76.8" transform="rotate(-90 153.2 76.8)">3</text>
<text x="158.3" y="76.8" transform="rotate(-90 158.3 76.8)">9</text>
<text x="163.4" y="78" transform="rotate(-90 163.4 78)">19</text>
<text x="113.1" y="94.1">DGND</text>
<text x="161.4" y="91.5">DGND</text>
<text x="26.8" y="96.6">DGND</text>
<text x="59.8" y="96.6">DGND</text>
<text x="197.2" y="110.8">SYS_3P3</text>
<text x="235.3" y="110.8">PCM5100_CPVDD_3P3</text>
<text x="79.3" y="124">S</text>
<text x="94.6" y="124">D</text>
<text x="235.3" y="121">PCM5100_AVDD_3P3</text>
<text x="235.3" y="131.1">PCM5100_DVDD_3P3</text>
<text x="89.7" y="133.1" transform="rotate(-90 89.7 133.1)">G</text>
<text x="150.7" y="136.7">4</text>
<text x="150.7" y="139.2">3</text>
<text x="150.7" y="141.7">2</text>
<text x="79.3" y="144.3">S</text>
<text x="94.6" y="144.3">D</text>
<text x="150.7" y="144.3">1</text>
<text x="89.7" y="153.5" transform="rotate(-90 89.7 153.5)">G</text>
<text x="148.7" y="161.6">CODEC_3P3</text>
<text x="198.2" y="164.2">SYS_3P3</text>
<text x="231.2" y="164.2">CODEC_3P3</text>
<text x="99.9" y="178.6" transform="rotate(-90 99.9 178.6)">C</text>
<text x="245.2" y="174.1">DGND</text>
<text x="92" y="184.9">B</text>
<text x="203" y="191.6">Title</text>
<text x="99.9" y="193.8" transform="rotate(-90 99.9 193.8)">E</text>
<text x="203" y="199.2">Size</text>
<text x="205.6" y="201.8">A4</text>
<text x="213.2" y="199.2">Document Number</text>
<text x="213.2" y="201.8">AUDIO</text>
<text x="286.8" y="199.2">Rev</text>
<text x="286.8" y="201.8">V1.0.0</text>
<text x="203" y="206.8">Date:</text>
<text x="216.2" y="206.8">Thursday, August 24, 2023</text>
<text x="253.8" y="206.8">Sheet</text>
<text x="266.5" y="206.8">5</text>
<text x="274.1" y="206.8">of</text>
<text x="281.8" y="206.8">8</text>
</g>
<g font-size="2.3" fill="#000080">
<text x="28.9" y="24.7" transform="rotate(-90 28.9 24.7)">C78</text>
<text x="36.5" y="24.7" transform="rotate(-90 36.5 24.7)">C79</text>
<text x="59.3" y="24.7" transform="rotate(-90 59.3 24.7)">C80</text>
<text x="67" y="24.7" transform="rotate(-90 67 24.7)">C81</text>
<text x="140.3" y="41.7">U6</text>
<text x="186.8" y="45.3">R202</text>
<text x="196.9" y="45.3">NC(470/F/1608)</text>
<text x="28.9" y="50.3" transform="rotate(-90 28.9 50.3)">NC(100nF/50V/1005)</text>
<text x="36.5" y="49.1" transform="rotate(-90 36.5 49.1)">NC(10uF/10V/1608)</text>
<text x="59.3" y="50.3" transform="rotate(-90 59.3 50.3)">NC(100nF/50V/1005)</text>
<text x="67" y="49.1" transform="rotate(-90 67 49.1)">NC(10uF/10V/1608)</text>
<text x="103" y="52.9">R206</text>
<text x="113.1" y="52.9">NC(0/F/1005)</text>
<text x="186.8" y="50.4">R205</text>
<text x="196.9" y="50.4">NC(470/F/1608)</text>
<text x="103" y="58">R207</text>
<text x="113.1" y="58">NC(10K/J/1005)</text>
<text x="181.7" y="58">C82</text>
<text x="189.3" y="58">NC(2.2uF/10V/1005)</text>
<text x="181.7" y="63.1">C83</text>
<text x="189.3" y="63.1">NC(2.2uF/10V/1005)</text>
<text x="211.7" y="60.2" transform="rotate(-90 211.7 60.2)">C84</text>
<text x="216.8" y="60.2" transform="rotate(-90 216.8 60.2)">C85</text>
<text x="28.9" y="67.9" transform="rotate(-90 28.9 67.9)">C86</text>
<text x="36.5" y="67.9" transform="rotate(-90 36.5 67.9)">C87</text>
<text x="61.9" y="67.9" transform="rotate(-90 61.9 67.9)">C88</text>
<text x="69.5" y="67.9" transform="rotate(-90 69.5 67.9)">C89</text>
<text x="166.5" y="75.8">NC(PCM5100AQPWRQ1)</text>
<text x="105.5" y="83.4">C90</text>
<text x="103" y="85.9">NC(100nF/50V/1005)</text>
<text x="211.7" y="85.4" transform="rotate(-90 211.7 85.4)">NC(2.2nF/50V/1608)</text>
<text x="216.8" y="85.4" transform="rotate(-90 216.8 85.4)">NC(2.2nF/50V/1608)</text>
<text x="28.9" y="93.5" transform="rotate(-90 28.9 93.5)">NC(100nF/50V/1005)</text>
<text x="36.5" y="92.2" transform="rotate(-90 36.5 92.2)">NC(10uF/10V/1608)</text>
<text x="61.9" y="93.5" transform="rotate(-90 61.9 93.5)">NC(100nF/50V/1005)</text>
<text x="69.5" y="92.2" transform="rotate(-90 69.5 92.2)">NC(10uF/10V/1608)</text>
<text x="213.4" y="112.6">BD6</text>
<text x="82.6" y="117.9">Q2</text>
<text x="147.4" y="119">DE4</text>
<text x="160.1" y="119">NC(IVGS1024B015)</text>
<text x="208.4" y="117.7">NC(BLM18PG300SH1)</text>
<text x="42" y="124">C91</text>
<text x="49.6" y="124">NC(1uF/50V/1608)</text>
<text x="82.6" y="121">NC(MMBFJ176)</text>
<text x="147.4" y="124">DE5</text>
<text x="160.1" y="124">NC(IVGS1024B015)</text>
<text x="82.6" y="138.3">Q3</text>
<text x="82.6" y="141.3">NC(MMBFJ176)</text>
<text x="42" y="144.4">C92</text>
<text x="49.6" y="144.4">NC(1uF/50V/1608)</text>
<text x="153.8" y="149.4">J1</text>
<text x="161.4" y="149.4">NC(PJ-320A)</text>
<text x="69.5" y="155.5" transform="rotate(-90 69.5 155.5)">R213</text>
<text x="74.6" y="155.5" transform="rotate(-90 74.6 155.5)">R214</text>
<text x="130.9" y="167.2">R215</text>
<text x="141" y="167.2">NC(10K/F/1005)</text>
<text x="118.2" y="172.3">C93</text>
<text x="213.4" y="169.8">BD13</text>
<text x="69.5" y="174.5" transform="rotate(-90 69.5 174.5)">NC(100/F/1608)</text>
<text x="74.6" y="174.5" transform="rotate(-90 74.6 174.5)">NC(100/F/1608)</text>
<text x="108" y="177.4">NC(1uF/50V/1608)</text>
<text x="135" y="174.8">R216</text>
<text x="135" y="177.9">NC(47K/F/1005)</text>
<text x="208.4" y="174.8">NC(BLM18PG300SH1)</text>
<text x="77.6" y="181.2">R217</text>
<text x="77.6" y="183.7">NC(1K/J/1005)</text>
<text x="105.5" y="185">Q4</text>
<text x="100.4" y="190.1">NC(MMBT3904Q-7-F)</text>
<text x="80.1" y="195.2">NC(10K/J/1005)</text>
<text x="82.6" y="192.6">R218</text>
</g>
<g font-size="2.3" fill="#f00">
<text x="85.4" y="46.3">DAC_BCLK</text>
<text x="217.8" y="45.3">OUTR</text>
<text x="85.2" y="53.9">DAC_MCLK</text>
<text x="85.4" y="48.9">DAC_LRCK</text>
<text x="85.4" y="51.4">DAC_DAO</text>
<text x="217.8" y="50.3">OUTL</text>
<text x="27.3" y="124">OUTR</text>
<text x="27.3" y="144.3">OUTL</text>
<text x="45.8" y="186">MUTE_CONTROL</text>
</g>
<g font-size="2.3" fill="#004080">
<text x="139.8" y="46.8">BCK</text>
<text x="168.9" y="46.8">OUTR</text>
<text x="139.8" y="49.4">LRCK</text>
<text x="139.8" y="51.9">DIN</text>
<text x="152.3" y="52.5" transform="rotate(-90 152.3 52.5)">CPVDD</text>
<text x="157.3" y="50.8" transform="rotate(-90 157.3 50.8)">AVDD</text>
<text x="162.4" y="51" transform="rotate(-90 162.4 51)">LDOO</text>
<text x="165" y="51" transform="rotate(-90 165 51)">DVDD</text>
<text x="169.2" y="51.9">OUTL</text>
<text x="139.8" y="54.4">SCK</text>
<text x="169.1" y="59.5">CAPP</text>
<text x="168.7" y="62.1">CAPM</text>
<text x="168.9" y="64.6">VNEG</text>
<text x="168.7" y="67.1">DEMP</text>
<text x="171.3" y="69.7">FLT</text>
<text x="139.8" y="72.2">XSMT</text>
<text x="154.8" y="72.4" transform="rotate(-90 154.8 72.4)">CPGND</text>
<text x="159.9" y="72.4" transform="rotate(-90 159.9 72.4)">AGND</text>
<text x="165" y="72.4" transform="rotate(-90 165 72.4)">DGND</text>
<text x="170.6" y="72.2">FMT</text>
<text x="155" y="138.3">D</text>
<text x="155" y="140.8">C</text>
<text x="155" y="143.3">B</text>
<text x="155" y="145.9">A</text>
</g>
<g font-size="2" fill="#00f">
<text x="84.4" y="124.5" transform="rotate(-90 84.4 124.5)">S</text>
<text x="93" y="124.5" transform="rotate(-90 93 124.5)">D</text>
<text x="92" y="129.6" transform="rotate(-90 92 129.6)">G</text>
<text x="84.4" y="144.8" transform="rotate(-90 84.4 144.8)">S</text>
<text x="92" y="149.9" transform="rotate(-90 92 149.9)">G</text>
<text x="93" y="144.8" transform="rotate(-90 93 144.8)">D</text>
</g>
<g font-size="1.8">
<text x="31.8" y="1.9">5</text>
<text x="90.1" y="1.9">4</text>
<text x="148.5" y="1.9">3</text>
<text x="206.9" y="1.9">2</text>
<text x="265.3" y="1.9">1</text>
<text x=".7" y="29.8">D</text>
<text x="295.1" y="29.8">D</text>
<text x=".7" y="80.9">C</text>
<text x="295.1" y="80.9">C</text>
<text x=".7" y="132.1">B</text>
<text x="295.1" y="132.1">B</text>
<text x=".7" y="183.3">A</text>
<text x="295.1" y="183.3">A</text>
<text x="31.8" y="209.2">5</text>
<text x="90.1" y="209.2">4</text>
<text x="148.5" y="209.2">3</text>
<text x="206.9" y="209.2">2</text>
<text x="265.3" y="209.2">1</text>
</g>
<g font-size="1.3" fill="#00f">
<text x="157.3" y="137.6">D</text>
<text x="157.3" y="140.2">R</text>
<text x="157.6" y="142.7">L</text>
<text x="157.3" y="145.2">G</text>
</g>
</svg>
